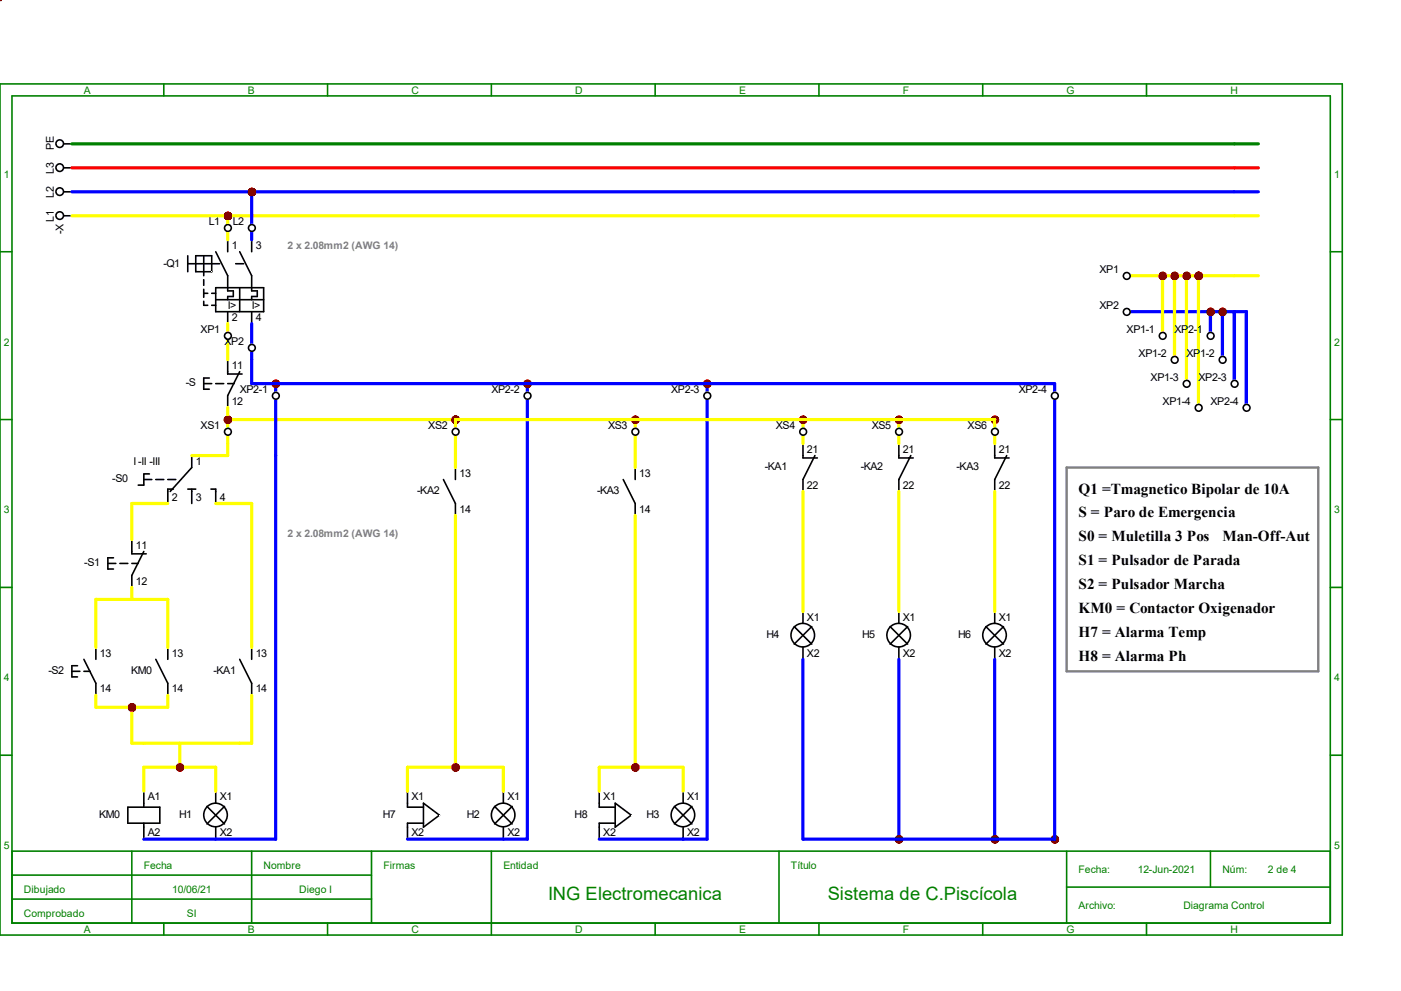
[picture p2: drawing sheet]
<svg xmlns="http://www.w3.org/2000/svg" width="297mm" height="210mm" viewBox="0 0 297 210" stroke-linecap="round" stroke-linejoin="round" font-family="sans-serif">
<g fill="none" stroke="#008000" stroke-width=".34">
<path d="M0 17.8h284.5v180.3h-284.5zM34.7 17.8v2.5M69.4 17.8v2.5M104.1 17.8v2.5M138.9 17.8v2.5M173.6 17.8v2.5M208.3 17.8v2.5M243 17.8v2.5M2.5 20.3h279.4v175.3h-279.4zM0 53.3h2.5M281.9 53.3h2.6M0 88.9h2.5"/>
<path d="M281.9 88.9h2.6M0 124.5h2.5M281.9 124.5h2.6M0 160h2.5M281.9 160h2.6M2.5 180.3h279.4M2.5 185.4h76.2M2.5 190.5h76.2M27.9 180.3v15.3M34.7 195.6v2.5M53.3 180.3v15.3M69.4 195.6v2.5"/>
<path d="M78.7 180.3v15.3M104.1 180.3v17.8M138.9 195.6v2.5M165.1 180.3v15.3M173.6 195.6v2.5M208.3 195.6v2.5M226.1 188h55.8M226.1 180.3v15.3M243 195.6v2.5M256.5 180.3v7.7"/>
</g>
<g fill="none" stroke="#000" stroke-width=".34">
<path d="M39.8 54.2v3.4M39.8 55.9h5.1M41.5 54.2h3.4v3.4h-3.4zM43.2 54.2v3.4M45.7 53.3l2.6 5.1v3.2h1.1v1.2h-1.1v.7M48.3 50.8v2.5M50.8 53.3l2.5 5.1v3.2h1.2v1.2h-1.2v.7M53.3 50.8v2.5M45.7 61h10.2v5h-10.2zM45.7 63.5h10.2M48.3 66v2.6M50.8 61v5"/>
<path d="M53.3 66v2.6M40.6 96.5v2.6l-4.5 5M170.2 94v3h3M172.7 96.5l-2.5 5.1v2.5M190.5 94v3h3M193 96.5l-2.5 5.1v2.5M22.9 119.4h1.7M24 118.2h-1.1v2.4h1.1M25.4 119.4h1.7M27.9 114.3v3h3.1M27.9 119.4h1.4M30.5 116.8l-2.6 5.1v2.6"/>
<path d="M30.5 101.6h1.7M31.7 100.4h-1.2v2.4h-1.2M33 101.6h1.7M35.6 101.6h1.7M36.7 103.6h-1.1v3.1M39.8 103.6h1.7M40.6 103.6v3.1M44.7 103.6h1v3.1M17.8 139.7l2.5 5.1v2.5M20.3 137.2v2.5M33 139.7l2.6 5.1v2.5M35.6 137.2v2.5"/>
<path d="M168.3 132.8l3.7 3.7M170.2 129.5v2.6M170.2 137.2v2.5M172 132.8l-3.7 3.7M188.6 132.8l3.8 3.7M190.5 129.5v2.6M190.5 137.2v2.5M192.4 132.8l-3.8 3.7M15.2 142.2h1.7M16.4 141.1h-1.2v2.3h1.2M17.8 142.2h1.3M27.1 171h6.8v3.4h-6.8z"/>
<path d="M30.5 167.6v3.4M30.5 174.4v3.4M104.8 170.9l3.7 3.7M106.7 167.6v2.6M106.7 175.3v2.5M108.5 170.9l-3.7 3.7"/>
<circle cx="170.1" cy="134.6" r="2.5"/>
<circle cx="190.5" cy="134.6" r="2.5"/>
<circle cx="106.6" cy="172.7" r="2.5"/>
</g>
<path d="M44.9 57.6l.1 .1z" fill="#fff"/>
<g fill="none" stroke="#000" stroke-width=".34">
<path d="M13.5 35.6h1.7M13.5 30.5h1.7M13.5 45.7h1.7M13.5 40.6h1.7M43.2 57.6v.8M43.2 59.3v1.2M44.9 55.9h1.7M50 55.9h1.6M43.2 61.3v1.7M43.2 63.8v.9h.8M43.2 62.1h.8M44.9 62.1h.8"/>
<path d="M44.9 64.7h.8"/>
<circle cx="12.7" cy="35.5" r=".8"/>
<circle cx="12.7" cy="30.4" r=".8"/>
<circle cx="12.7" cy="45.7" r=".8"/>
<circle cx="12.7" cy="40.6" r=".8"/>
</g>
<g fill="#f00" stroke="#800000" stroke-width=".34">
<circle cx="48.3" cy="45.8" r=".55"/>
<circle cx="53.4" cy="40.7" r=".55"/>
<circle cx="28" cy="149.9" r=".55"/>
</g>
<g fill="none" stroke="#000" stroke-width=".34">
<path d="M50.8 139.7l2.5 5.1v2.5M53.3 137.2v2.5M43.9 170.9l3.7 3.7M45.7 167.6v2.6M45.7 175.3v2.5M47.6 170.9l-3.7 3.7"/>
<circle cx="45.7" cy="172.7" r="2.5"/>
</g>
<g fill="#f00" stroke="#800000" stroke-width=".34">
<circle cx="28" cy="149.9" r=".55"/>
<circle cx="38.1" cy="162.6" r=".55"/>
</g>
<g fill="none" stroke="#000" stroke-width=".34">
<path d="M210.8 94v3h3.1M213.4 96.5l-2.6 5.1v2.5M209 132.8l3.7 3.7M210.8 129.5v2.6M210.8 137.2v2.5M212.7 132.8l-3.7 3.7"/>
<circle cx="210.8" cy="134.6" r="2.5"/>
</g>
<g fill="#f00" stroke="#800000" stroke-width=".34">
<circle cx="190.5" cy="177.8" r=".55"/>
<circle cx="210.9" cy="177.8" r=".55"/>
<circle cx="223.6" cy="177.8" r=".55"/>
</g>
<g fill="none" stroke="#000" stroke-width=".34">
<path d="M96.5 99.1v2.5M134.6 99.1v2.5M94 101.6l2.5 5.1v2.5M132.1 101.6l2.5 5.1v2.5M142.9 170.9l3.7 3.7M144.8 167.6v2.6M144.8 175.3v2.5M146.6 170.9l-3.7 3.7"/>
<circle cx="144.7" cy="172.7" r="2.5"/>
</g>
<g fill="#f00" stroke="#800000" stroke-width=".34">
<circle cx="96.6" cy="162.6" r=".55"/>
<circle cx="134.7" cy="162.6" r=".55"/>
</g>
<path d="M86.4 167.6v3.4h3.3M89.7 174.4h-3.3v3.4M89.7 170.2l3.4 2.5-3.4 2.6z" fill="none" stroke="#000" stroke-width=".34"/>
<path d="M93.1 172.7l.1 .1z" fill="#fff"/>
<path d="M127 167.6v3.4h3.4M130.4 174.4h-3.4v3.4M130.4 170.2l3.4 2.5-3.4 2.6z" fill="none" stroke="#000" stroke-width=".34"/>
<path d="M133.8 172.7l.1 .1z" fill="#fff"/>
<path d="M48.3 76.2v3h3M50.8 78.7l-2.5 5.1v2.6M43.2 81.3h1.7M44.4 80.1h-1.2v2.4h1.2M45.7 81.3h1.7M48.3 81.3h1.3" fill="none" stroke="#000" stroke-width=".34"/>
<g fill="#f00" stroke="#800000" stroke-width=".34">
<circle cx="48.3" cy="45.8" r=".55"/>
<circle cx="96.6" cy="88.9" r=".55"/>
<circle cx="48.3" cy="88.9" r=".55"/>
<circle cx="210.9" cy="88.9" r=".55"/>
<circle cx="53.4" cy="40.7" r=".55"/>
<circle cx="58.5" cy="81.3" r=".55"/>
<circle cx="111.8" cy="81.3" r=".55"/>
<circle cx="149.9" cy="81.3" r=".55"/>
<circle cx="134.7" cy="88.9" r=".55"/>
<circle cx="170.2" cy="88.9" r=".55"/>
<circle cx="190.5" cy="88.9" r=".55"/>
<circle cx="246.4" cy="58.5" r=".55"/>
<circle cx="249" cy="58.5" r=".55"/>
<circle cx="251.5" cy="58.5" r=".55"/>
<circle cx="254" cy="58.5" r=".55"/>
<circle cx="259.1" cy="66.1" r=".55"/>
<circle cx="256.6" cy="66.1" r=".55"/>
</g>
<path d="M226.1 99.1h53.3v43.1h-53.3z" fill="none" stroke="#808080" stroke-width=".51"/>
<g fill="#f00" stroke="#800000" stroke-width=".68">
<circle cx="48.3" cy="45.8" r=".55"/>
<circle cx="53.4" cy="40.7" r=".55"/>
<circle cx="28" cy="149.9" r=".55"/>
<circle cx="38.1" cy="162.6" r=".55"/>
<circle cx="190.5" cy="177.8" r=".55"/>
<circle cx="210.9" cy="177.8" r=".55"/>
<circle cx="223.6" cy="177.8" r=".55"/>
<circle cx="96.6" cy="162.6" r=".55"/>
<circle cx="134.7" cy="162.6" r=".55"/>
<circle cx="96.6" cy="88.9" r=".55"/>
<circle cx="48.3" cy="88.9" r=".55"/>
<circle cx="210.9" cy="88.9" r=".55"/>
<circle cx="58.5" cy="81.3" r=".55"/>
<circle cx="111.8" cy="81.3" r=".55"/>
<circle cx="149.9" cy="81.3" r=".55"/>
<circle cx="134.7" cy="88.9" r=".55"/>
<circle cx="170.2" cy="88.9" r=".55"/>
<circle cx="190.5" cy="88.9" r=".55"/>
<circle cx="246.4" cy="58.5" r=".55"/>
<circle cx="249" cy="58.5" r=".55"/>
<circle cx="251.5" cy="58.5" r=".55"/>
<circle cx="254" cy="58.5" r=".55"/>
<circle cx="259.1" cy="66.1" r=".55"/>
<circle cx="256.6" cy="66.1" r=".55"/>
</g>
<path d="M15.2 35.6h251.5" fill="none" stroke="#f00" stroke-width=".68"/>
<path d="M15.2 30.5h251.5" fill="none" stroke="#008000" stroke-width=".68"/>
<g fill="#800000" stroke="#800000" stroke-width=".68">
<circle cx="48.3" cy="45.8" r=".55"/>
<circle cx="53.4" cy="40.7" r=".55"/>
<circle cx="28" cy="149.9" r=".55"/>
<circle cx="38.1" cy="162.6" r=".55"/>
<circle cx="190.5" cy="177.8" r=".55"/>
<circle cx="210.9" cy="177.8" r=".55"/>
<circle cx="223.6" cy="177.8" r=".55"/>
<circle cx="96.6" cy="162.6" r=".55"/>
<circle cx="134.7" cy="162.6" r=".55"/>
<circle cx="96.6" cy="88.9" r=".55"/>
<circle cx="48.3" cy="88.9" r=".55"/>
<circle cx="210.9" cy="88.9" r=".55"/>
<circle cx="58.5" cy="81.3" r=".55"/>
<circle cx="111.8" cy="81.3" r=".55"/>
<circle cx="149.9" cy="81.3" r=".55"/>
<circle cx="134.7" cy="88.9" r=".55"/>
<circle cx="170.2" cy="88.9" r=".55"/>
<circle cx="190.5" cy="88.9" r=".55"/>
<circle cx="246.4" cy="58.5" r=".55"/>
<circle cx="249" cy="58.5" r=".55"/>
<circle cx="251.5" cy="58.5" r=".55"/>
<circle cx="254" cy="58.5" r=".55"/>
<circle cx="259.1" cy="66.1" r=".55"/>
<circle cx="256.6" cy="66.1" r=".55"/>
</g>
<g fill="none" stroke="#ff0" stroke-width=".68">
<path d="M15.2 45.7h251.5M48.3 45.7v5.1M238.8 58.4h27.9M246.4 58.4v12.7M248.9 58.4v17.8M251.5 58.4v22.9M254 58.4v28M48.3 68.6v7.6M48.3 86.4v10.1h-7.7M48.3 88.9h162.5v5.1M96.5 88.9v10.2M134.6 88.9v10.2"/>
<path d="M170.2 88.9v5.1M190.5 88.9v5.1M35.6 106.7h-7.7v7.6M45.7 106.7h7.6v30.5M96.5 109.2v53.4M134.6 109.2v53.4M170.2 104.1v25.4M190.5 104.1v25.4M210.8 104.1v25.4M20.3 137.2v-10.2h15.3v10.2M27.9 124.5v2.5M20.3 147.3v2.6h15.3v-2.6"/>
<path d="M38.1 157.5v5.1M53.3 147.3v10.2h-25.4v-7.6M30.5 167.6v-5h15.2v5M86.4 167.6v-5h20.3v5M127 167.6v-5h17.8v5"/>
</g>
<path d="M15.2 40.6h251.5M53.3 40.6v10.2M53.3 68.6v12.7h170.2v96.5h-53.3v-38.1M238.8 66h25.4v20.4M256.5 66v5.1M259.1 66v10.2M261.6 66v15.3M58.4 81.3v96.5h-27.9M111.8 81.3v96.5h-25.4M149.9 81.3v96.5h-22.9M190.5 139.7v38.1M210.8 139.7v38.1" fill="none" stroke="#00f" stroke-width=".68"/>
<circle cx="0" cy="0" r=".25" fill="#800000"/>
<circle cx="48.3" cy="48.3" r=".72" fill="#fff" stroke="#fff" stroke-width=".34"/>
<circle cx="48.3" cy="48.3" r=".72" fill="#fff" stroke="#000" stroke-width=".34"/>
<circle cx="53.4" cy="48.3" r=".72" fill="#fff" stroke="#fff" stroke-width=".34"/>
<circle cx="53.4" cy="48.3" r=".72" fill="#fff" stroke="#000" stroke-width=".34"/>
<circle cx="48.3" cy="71.2" r=".72" fill="#fff" stroke="#fff" stroke-width=".34"/>
<circle cx="48.3" cy="71.2" r=".72" fill="#fff" stroke="#000" stroke-width=".34"/>
<circle cx="53.4" cy="73.7" r=".72" fill="#fff" stroke="#fff" stroke-width=".34"/>
<circle cx="53.4" cy="73.7" r=".72" fill="#fff" stroke="#000" stroke-width=".34"/>
<circle cx="238.8" cy="66.1" r=".72" fill="#fff" stroke="#fff" stroke-width=".34"/>
<circle cx="238.8" cy="66.1" r=".72" fill="#fff" stroke="#000" stroke-width=".34"/>
<circle cx="238.8" cy="58.5" r=".72" fill="#fff" stroke="#fff" stroke-width=".34"/>
<circle cx="238.8" cy="58.5" r=".72" fill="#fff" stroke="#000" stroke-width=".34"/>
<circle cx="246.4" cy="71.2" r=".72" fill="#fff" stroke="#fff" stroke-width=".34"/>
<circle cx="246.4" cy="71.2" r=".72" fill="#fff" stroke="#000" stroke-width=".34"/>
<circle cx="249" cy="76.2" r=".72" fill="#fff" stroke="#fff" stroke-width=".34"/>
<circle cx="249" cy="76.2" r=".72" fill="#fff" stroke="#000" stroke-width=".34"/>
<circle cx="251.5" cy="81.3" r=".72" fill="#fff" stroke="#fff" stroke-width=".34"/>
<circle cx="251.5" cy="81.3" r=".72" fill="#fff" stroke="#000" stroke-width=".34"/>
<circle cx="254" cy="86.4" r=".72" fill="#fff" stroke="#fff" stroke-width=".34"/>
<circle cx="254" cy="86.4" r=".72" fill="#fff" stroke="#000" stroke-width=".34"/>
<circle cx="256.6" cy="71.2" r=".72" fill="#fff" stroke="#fff" stroke-width=".34"/>
<circle cx="256.6" cy="71.2" r=".72" fill="#fff" stroke="#000" stroke-width=".34"/>
<circle cx="259.1" cy="76.2" r=".72" fill="#fff" stroke="#fff" stroke-width=".34"/>
<circle cx="259.1" cy="76.2" r=".72" fill="#fff" stroke="#000" stroke-width=".34"/>
<circle cx="261.7" cy="81.3" r=".72" fill="#fff" stroke="#fff" stroke-width=".34"/>
<circle cx="261.7" cy="81.3" r=".72" fill="#fff" stroke="#000" stroke-width=".34"/>
<circle cx="264.2" cy="86.4" r=".72" fill="#fff" stroke="#fff" stroke-width=".34"/>
<circle cx="264.2" cy="86.4" r=".72" fill="#fff" stroke="#000" stroke-width=".34"/>
<circle cx="58.5" cy="83.9" r=".72" fill="#fff" stroke="#fff" stroke-width=".34"/>
<circle cx="58.5" cy="83.9" r=".72" fill="#fff" stroke="#000" stroke-width=".34"/>
<circle cx="111.8" cy="83.9" r=".72" fill="#fff" stroke="#fff" stroke-width=".34"/>
<circle cx="111.8" cy="83.9" r=".72" fill="#fff" stroke="#000" stroke-width=".34"/>
<circle cx="149.9" cy="83.9" r=".72" fill="#fff" stroke="#fff" stroke-width=".34"/>
<circle cx="149.9" cy="83.9" r=".72" fill="#fff" stroke="#000" stroke-width=".34"/>
<circle cx="223.6" cy="83.9" r=".72" fill="#fff" stroke="#fff" stroke-width=".34"/>
<circle cx="223.6" cy="83.9" r=".72" fill="#fff" stroke="#000" stroke-width=".34"/>
<circle cx="48.3" cy="91.5" r=".72" fill="#fff" stroke="#fff" stroke-width=".34"/>
<circle cx="48.3" cy="91.5" r=".72" fill="#fff" stroke="#000" stroke-width=".34"/>
<circle cx="96.6" cy="91.5" r=".72" fill="#fff" stroke="#fff" stroke-width=".34"/>
<circle cx="96.6" cy="91.5" r=".72" fill="#fff" stroke="#000" stroke-width=".34"/>
<circle cx="134.7" cy="91.5" r=".72" fill="#fff" stroke="#fff" stroke-width=".34"/>
<circle cx="134.7" cy="91.5" r=".72" fill="#fff" stroke="#000" stroke-width=".34"/>
<circle cx="170.2" cy="91.5" r=".72" fill="#fff" stroke="#fff" stroke-width=".34"/>
<circle cx="170.2" cy="91.5" r=".72" fill="#fff" stroke="#000" stroke-width=".34"/>
<circle cx="190.5" cy="91.5" r=".72" fill="#fff" stroke="#fff" stroke-width=".34"/>
<circle cx="190.5" cy="91.5" r=".72" fill="#fff" stroke="#000" stroke-width=".34"/>
<circle cx="210.9" cy="91.5" r=".72" fill="#fff" stroke="#fff" stroke-width=".34"/>
<circle cx="210.9" cy="91.5" r=".72" fill="#fff" stroke="#000" stroke-width=".34"/>
<g font-size="3.9" fill="#008000">
<text x="116.2" y="190.7">ING Electromecanica</text>
<text x="175.4" y="190.7">Sistema de C.Piscícola</text>
</g>
<g font-size="3.2">
<text x="228.6" y="104.6">Q1 =Tmagnetico Bipolar de 10A</text>
<text x="228.6" y="109.6">S = Paro de Emergencia</text>
<text x="228.6" y="114.7">S0 = Muletilla 3 Pos</text>
<text x="228.6" y="119.8">S1 = Pulsador de Parada</text>
<text x="259.1" y="114.7">Man-Off-Aut</text>
<text x="228.6" y="124.9">S2 = Pulsador Marcha</text>
<text x="228.6" y="130">KM0 = Contactor Oxigenador</text>
<text x="228.6" y="135">H7 = Alarma Temp</text>
<text x="228.6" y="140.1">H8 = Alarma Ph</text>
</g>
<g font-size="2.3">
<text x="11.4" y="31.8" transform="rotate(-90 11.4 31.8)">PE</text>
<text x="11.4" y="42" transform="rotate(-90 11.4 42)">L2</text>
<text x="11.4" y="36.9" transform="rotate(-90 11.4 36.9)">L3</text>
<text x="11.4" y="47.1" transform="rotate(-90 11.4 47.1)">L1</text>
<text x="44.2" y="47.7">L1</text>
<text x="49.3" y="47.7">L2</text>
<text x="13.5" y="49.7" transform="rotate(-90 13.5 49.7)">-X</text>
<text x="49.1" y="52.7">1</text>
<text x="54.2" y="52.7">3</text>
<text x="34.6" y="56.5">-Q1</text>
<text x="233" y="57.8">XP1</text>
<text x="48.3" y="65.4">I&gt;</text>
<text x="53.3" y="65.4">I&gt;</text>
<text x="233" y="65.4">XP2</text>
<text x="42.5" y="70.5">XP1</text>
<text x="49.1" y="68">2</text>
<text x="54.2" y="68">4</text>
<text x="238.8" y="70.5">XP1-1</text>
<text x="248.9" y="70.5">XP2-1</text>
<text x="47.6" y="73.1">XP2</text>
<text x="241.3" y="75.6">XP1-2</text>
<text x="251.5" y="75.6">XP1-2</text>
<text x="39.4" y="81.9">-S</text>
<text x="49.1" y="78.1">11</text>
<text x="50.8" y="83.2">XP2-1</text>
<text x="104.1" y="83.2">XP2-2</text>
<text x="142.2" y="83.2">XP2-3</text>
<text x="215.9" y="83.2">XP2-4</text>
<text x="243.8" y="80.7">XP1-3</text>
<text x="254" y="80.7">XP2-3</text>
<text x="49.1" y="85.8">12</text>
<text x="246.4" y="85.8">XP1-4</text>
<text x="256.5" y="85.8">XP2-4</text>
<text x="42.5" y="90.8">XS1</text>
<text x="90.8" y="90.8">XS2</text>
<text x="128.9" y="90.8">XS3</text>
<text x="164.4" y="90.8">XS4</text>
<text x="171" y="95.9">21</text>
<text x="184.7" y="90.8">XS5</text>
<text x="191.4" y="95.9">21</text>
<text x="205.1" y="90.8">XS6</text>
<text x="211.7" y="95.9">21</text>
<text x="28.3" y="98.5">I -II -III</text>
<text x="41.5" y="98.5">1</text>
<text x="97.4" y="101">13</text>
<text x="135.5" y="101">13</text>
<text x="162.1" y="99.6">-KA1</text>
<text x="182.4" y="99.6">-KA2</text>
<text x="202.7" y="99.6">-KA3</text>
<text x="23.8" y="102.2">-S0</text>
<text x="36.4" y="106.1">2</text>
<text x="41.5" y="106.1">3</text>
<text x="46.6" y="106.1">4</text>
<text x="88.4" y="104.7">-KA2</text>
<text x="126.5" y="104.7">-KA3</text>
<text x="171" y="103.5">22</text>
<text x="191.4" y="103.5">22</text>
<text x="211.7" y="103.5">22</text>
<text x="97.4" y="108.6">14</text>
<text x="135.5" y="108.6">14</text>
<text x="17.9" y="120">-S1</text>
<text x="28.8" y="116.2">11</text>
<text x="28.8" y="123.9">12</text>
<text x="171" y="131.5">X1</text>
<text x="191.4" y="131.5">X1</text>
<text x="211.7" y="131.5">X1</text>
<text x="162.4" y="135.2">H4</text>
<text x="182.8" y="135.2">H5</text>
<text x="203.1" y="135.2">H6</text>
<text x="10.2" y="142.8">-S2</text>
<text x="21.2" y="139.1">13</text>
<text x="27.8" y="142.8">KM0</text>
<text x="36.4" y="139.1">13</text>
<text x="45.3" y="142.8">-KA1</text>
<text x="54.2" y="139.1">13</text>
<text x="171" y="139.1">X2</text>
<text x="191.4" y="139.1">X2</text>
<text x="211.7" y="139.1">X2</text>
<text x="21.2" y="146.7">14</text>
<text x="36.4" y="146.7">14</text>
<text x="54.2" y="146.7">14</text>
<text x="21" y="173.3">KM0</text>
<text x="31.3" y="169.6">A1</text>
<text x="38" y="173.3">H1</text>
<text x="46.6" y="169.6">X1</text>
<text x="81.2" y="173.3">H7</text>
<text x="87.2" y="169.6">X1</text>
<text x="98.9" y="173.3">H2</text>
<text x="107.5" y="169.6">X1</text>
<text x="121.8" y="173.3">H8</text>
<text x="127.8" y="169.6">X1</text>
<text x="137" y="173.3">H3</text>
<text x="145.6" y="169.6">X1</text>
<text x="31.3" y="177.2">A2</text>
<text x="46.6" y="177.2">X2</text>
<text x="87.2" y="177.2">X2</text>
<text x="107.5" y="177.2">X2</text>
<text x="127.8" y="177.2">X2</text>
<text x="145.6" y="177.2">X2</text>
</g>
<g font-size="2.2" fill="#008000">
<text x="17.8" y="19.9">A</text>
<text x="52.5" y="19.9">B</text>
<text x="87.2" y="19.9">C</text>
<text x="121.9" y="19.9">D</text>
<text x="156.6" y="19.9">E</text>
<text x="191.3" y="19.9">F</text>
<text x="226.1" y="19.9">G</text>
<text x="260.8" y="19.9">H</text>
<text x=".8" y="37.7">1</text>
<text x="282.8" y="37.7">1</text>
<text x=".8" y="73.2">2</text>
<text x="282.8" y="73.2">2</text>
<text x=".8" y="108.8">3</text>
<text x="282.8" y="108.8">3</text>
<text x=".8" y="144.4">4</text>
<text x="282.8" y="144.4">4</text>
<text x=".8" y="179.9">5</text>
<text x="282.8" y="179.9">5</text>
<text x="30.5" y="184.1">Fecha</text>
<text x="55.9" y="184.1">Nombre</text>
<text x="81.3" y="184.1">Firmas</text>
<text x="106.7" y="184.2">Entidad</text>
<text x="167.6" y="184.2">Título</text>
<text x="228.6" y="185">Fecha:</text>
<text x="241.1" y="185">12-Jun-2021</text>
<text x="259.1" y="185">Núm:</text>
<text x="268.7" y="185">2 de 4</text>
<text x="5.1" y="189.2">Dibujado</text>
<text x="36.5" y="189.2">10/06/21</text>
<text x="63.4" y="189.2">Diego I</text>
<text x="5.1" y="194.3">Comprobado</text>
<text x="17.8" y="197.7">A</text>
<text x="39.6" y="194.3">SI</text>
<text x="52.5" y="197.7">B</text>
<text x="87.2" y="197.7">C</text>
<text x="121.9" y="197.7">D</text>
<text x="156.6" y="197.7">E</text>
<text x="191.3" y="197.7">F</text>
<text x="226.1" y="197.7">G</text>
<text x="228.6" y="192.6">Archivo:</text>
<text x="250.8" y="192.6">Diagrama Control</text>
<text x="260.8" y="197.7">H</text>
</g>
<g font-size="2.2" fill="#808080">
<text x="61" y="52.8">2 x 2.08mm2 (AWG 14)</text>
<text x="61" y="113.8">2 x 2.08mm2 (AWG 14)</text>
</g>
</svg>
